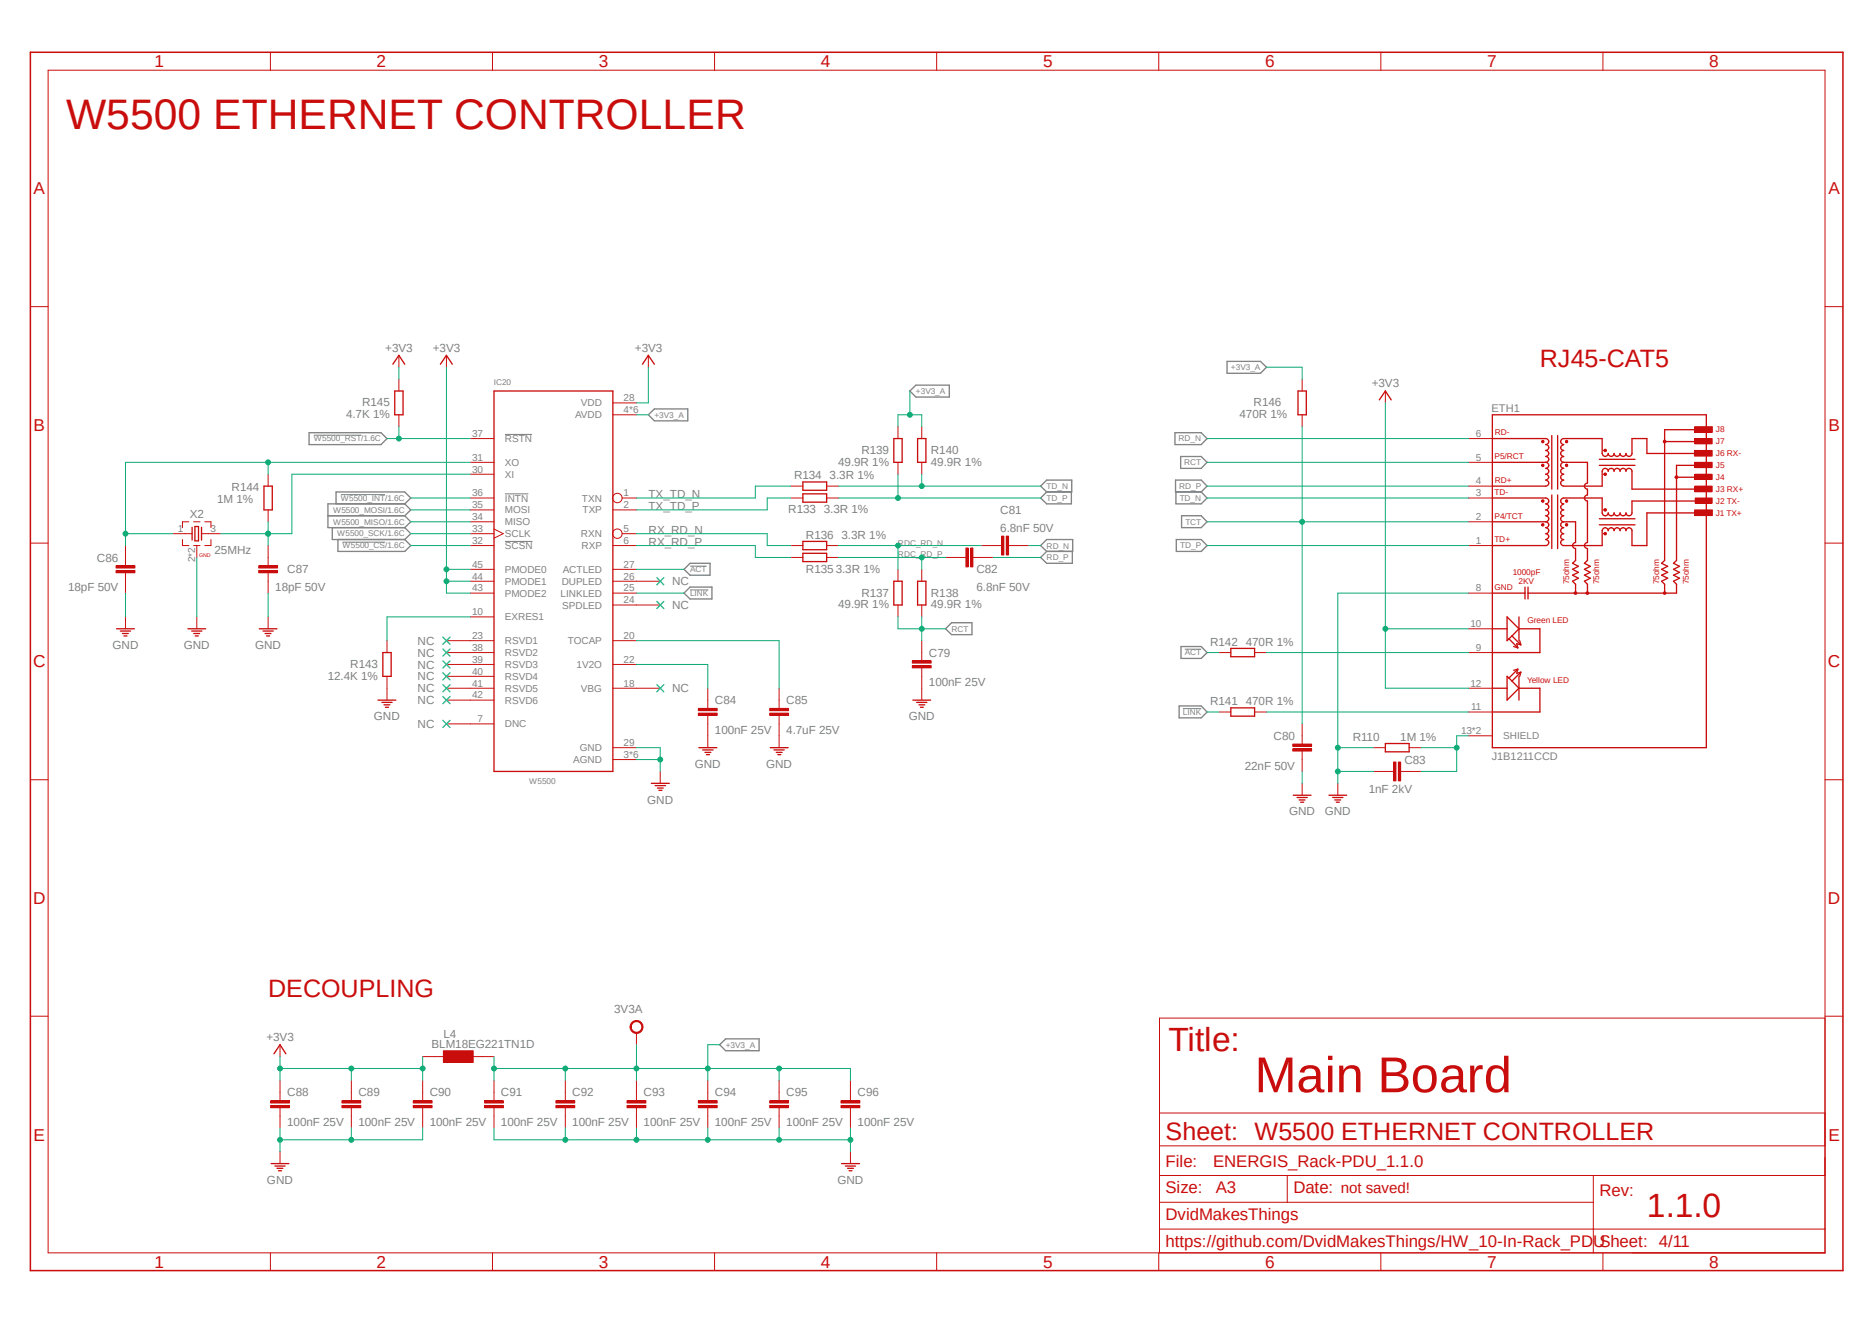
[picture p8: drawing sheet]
<svg xmlns="http://www.w3.org/2000/svg" width="420mm" height="297mm" viewBox="0 0 420 297" stroke-linecap="round" stroke-linejoin="round" font-family="sans-serif">
<path d="M6.3 11.4l407.6 274.2M413.9 11.4l-407.6 274.2" fill="none" stroke="#fff" stroke-width=".22"/>
<path d="M70.4 97.6h10.7M113.3 97.5h6.1M76.5 111h9.9M113.3 110.8h5.2M76.9 121.6h9.5M113.3 121.5h6.2M154.8 132.3h4.1M154.8 127h3.7M265.4 159h4.1M265.8 145.6h3.7" fill="none" stroke="#808080" stroke-width=".22"/>
<g fill="none" stroke="#808080" stroke-width=".3">
<path d="M69.3 97.1h16.2l1.3 1.3-1.3 1.3h-16.2zM145.5 93l1.3-1.3h7.5v2.7h-7.5zM204.1 87.7l1.4-1.3h7.5v2.7h-7.5zM263.6 97.1h5.9l1.3 1.3-1.3 1.3h-5.9zM275.3 81.1h7.5l1.3 1.3-1.3 1.3h-7.5zM73.6 115.7h17.2M74.5 118.4v2.6h16.3M75.4 113v-2.6h15.4l1.4 1.3-1.4 1.3M90.8 113h-17.2v5.4h17.2M90.8 118.4l1.4 1.3-1.4 1.3M90.8 115.7l1.4 1.4-1.4 1.3M90.8 113l1.4 1.4-1.4 1.3"/>
<path d="M233.5 109.1l1.3-1.4h5.7v2.7h-5.7zM234.8 110.4l-1.3 1.3 1.3 1.3h5.6v-2.6M263.7 107.7h5.8l1.3 1.4-1.3 1.3h-5.8zM263.8 110.4v2.6h5.7l1.3-1.3-1.3-1.3M264.9 102.4h4.6l1.3 1.3-1.3 1.4h-4.6zM265.1 115.7h4.4l1.3 1.4-1.3 1.3h-4.4zM75.8 121v2.7h15l1.4-1.3-1.4-1.4M153.5 133.1l1.3-1.4h4.9v2.7h-4.9zM153.5 127.7l1.3-1.3h4.5v2.6h-4.5zM234.8 121h5.9v2.7h-5.9l-1.3-1.3zM234.8 123.7l-1.3 1.4 1.3 1.3h5.8v-2.7M263.9 121h5.6l1.3 1.4-1.3 1.3h-5.6z"/>
<path d="M212.1 141.1l1.4-1.4h4.6v2.7h-4.6zM264.5 158.4h5l1.3 1.3-1.3 1.3h-5zM265 145h4.5l1.3 1.4-1.3 1.3h-4.5zM161.5 234.4l1.3-1.4h7.5v2.7h-7.5z"/>
</g>
<path d="M98.8 81.7l1.4-2 1.3 2M110.8 87.7h26.7v85.4h-26.7zM180.1 110.8h5.4v1.8h-5.4zM180.1 108.1h5.4v1.9h-5.4zM180.1 121.5h5.4v1.8h-5.4zM180.1 124.1h5.4v1.9h-5.4zM200.5 130.4h1.9v5.3h-1.9zM205.9 130.4h1.8v5.3h-1.8zM146.1 175.7h4.1M147 176.2h2.3M147.5 176.8h1.3M147.8 177.3h.7" fill="none" stroke="#c90d0c" stroke-width=".3"/>
<g fill="none" stroke="#c90d0c" stroke-width=".22">
<path d="M100.2 79.7v2.7M105.5 98.4h5.3M137.5 93h5.3M137.5 90.4h5.3M105.5 111.7h5.3M105.5 114.4h5.3M105.5 119.7h5.3M105.5 106.4h5.3M105.5 103.7h5.3M105.5 117.1h5.3M110.8 118.7l2.1 1-2.1 1M137.5 114.4h5.3"/>
<path d="M139.6 111.7h3.2M139.6 119.7h3.2M177.5 111.7h2.6M177.5 109.1h2.6M185.5 111.7h2.6M185.5 109.1h2.6M105.5 122.4h5.3M105.5 138.4h5.3M105.5 133.1h5.3M105.5 130.4h5.3M105.5 127.7h5.3M137.5 122.4h5.3"/>
<path d="M137.5 135.7h5.3M137.5 133.1h5.3M137.5 130.4h5.3M137.5 127.7h5.3M177.5 122.4h2.6M177.5 125.1h2.6M185.5 122.4h2.6M185.5 125.1h2.6M201.5 127.7v2.7M201.5 135.7v2.7M206.8 127.7v2.7M206.8 135.7v2.7"/>
<path d="M105.5 154.4h5.3M105.5 143.7h5.3M105.5 149.1h5.3M105.5 146.4h5.3M105.5 151.7h5.3M105.5 157.1h5.3M137.5 154.4h5.3M137.5 143.7h5.3M137.5 149.1h5.3M206.8 146.4v1.9M206.8 149.9v1.8M105.5 162.4h5.3"/>
<path d="M137.5 170.4h5.3M137.5 167.7h5.3M148.1 173.1v2.6"/>
<circle cx="138.5" cy="111.7" r="1.06"/>
<circle cx="138.5" cy="119.7" r="1.06"/>
</g>
<path d="M204.7 149.3h4.2v.5h-4.2z" fill-rule="evenodd" fill="#c90d0c"/>
<path d="M204.7 149.3h4.2v.5h-4.2z" fill="none" stroke="#c90d0c" stroke-width=".22"/>
<path d="M204.7 148.3h4.2v.5h-4.2z" fill-rule="evenodd" fill="#c90d0c"/>
<g fill="none" stroke="#c90d0c" stroke-width=".22">
<path d="M145.5 79.7v2.7M201.5 95.7v2.7M206.8 95.7v2.7M201.5 103.7v2.7M206.8 103.7v2.7M204.7 148.3h4.2v.5h-4.2zM206.8 143.7v2.7M206.8 151.7v5.4M273.5 159.7h2.6M273.5 146.4h2.6M281.5 159.7h2.6M281.5 146.4h2.6"/>
<path d="M292.1 165.1v1.8M292.1 168.5v1.9"/>
</g>
<path d="M144.1 81.7l1.4-2 1.3 2M200.5 98.4h1.9v5.3h-1.9zM205.9 98.4h1.8v5.3h-1.8zM204.8 157.1h4M205.7 157.6h2.2M206.2 158.1h1.3M206.5 158.7h.6M276.1 158.8h5.4v1.9h-5.4zM276.1 145.5h5.4v1.8h-5.4z" fill="none" stroke="#c90d0c" stroke-width=".3"/>
<path d="M290 168h4.3v.5h-4.3z" fill-rule="evenodd" fill="#c90d0c"/>
<path d="M290 168h4.3v.5h-4.3z" fill="none" stroke="#c90d0c" stroke-width=".22"/>
<path d="M290 166.9h4.3v.5h-4.3z" fill-rule="evenodd" fill="#c90d0c"/>
<path d="M310.8 87.7v2.7M222.8 122.4h1.9M226.3 122.4h1.8M290 166.9h4.3v.5h-4.3zM292.1 162.4v2.7M292.1 170.4v2.7M292.1 175.7v2.7" fill="none" stroke="#c90d0c" stroke-width=".22"/>
<path d="M309.5 89.7l1.3-2 1.3 2M290.2 178.4h3.9M291 178.9h2.3M291.5 179.5h1.3M291.8 180h.7" fill="none" stroke="#c90d0c" stroke-width=".3"/>
<path d="M225.8 120.3h.5v4.2h-.5z" fill-rule="evenodd" fill="#c90d0c"/>
<path d="M225.8 120.3h.5v4.2h-.5z" fill="none" stroke="#c90d0c" stroke-width=".22"/>
<path d="M224.7 120.3h.5v4.2h-.5z" fill-rule="evenodd" fill="#c90d0c"/>
<path d="M214.8 125.1h1.9M218.3 125.1h1.8M220.1 122.4h2.7M224.7 120.3h.5v4.2h-.5zM228.1 122.4h2.7" fill="none" stroke="#c90d0c" stroke-width=".22"/>
<path d="M217.8 122.9h.5v4.3h-.5z" fill-rule="evenodd" fill="#c90d0c"/>
<path d="M217.8 122.9h.5v4.3h-.5z" fill="none" stroke="#c90d0c" stroke-width=".22"/>
<path d="M216.7 122.9h.5v4.3h-.5z" fill-rule="evenodd" fill="#c90d0c"/>
<path d="M212.1 125.1h2.7M216.7 122.9h.5v4.3h-.5zM220.1 125.1h2.7M310.8 173.1h1.9M314.3 173.1h1.8" fill="none" stroke="#c90d0c" stroke-width=".22"/>
<path d="M313.7 170.9h.5v4.3h-.5z" fill-rule="evenodd" fill="#c90d0c"/>
<path d="M313.7 170.9h.5v4.3h-.5z" fill="none" stroke="#c90d0c" stroke-width=".22"/>
<path d="M312.7 170.9h.5v4.3h-.5z" fill-rule="evenodd" fill="#c90d0c"/>
<g fill="none" stroke="#c90d0c" stroke-width=".22">
<path d="M142.8 135.7h5.3M142.8 130.4h5.3M86.8 143.7v2.7M86.8 151.7v5.4M100.2 146.4h5.3M100.2 149.1h5.3M100.2 151.7h5.3M100.2 154.4h5.3M100.2 157.1h5.3M142.8 154.4h5.3M158.8 157.1v1.8M100.2 162.4h5.3"/>
<path d="M158.8 160.5v1.9M300.1 175.7v2.7M308.1 173.1h2.7M312.7 170.9h.5v4.3h-.5zM316.1 173.1h2.7"/>
</g>
<path d="M84.8 157.1h4M85.7 157.6h2.3M85.9 146.4h1.9v5.3h-1.9zM86.1 158.1h1.4M86.5 158.7h.7M298.2 178.4h3.9M299 178.9h2.3M299.5 179.5h1.3M299.8 180h.7" fill="none" stroke="#c90d0c" stroke-width=".3"/>
<path d="M156.7 160h4.2v.5h-4.2z" fill-rule="evenodd" fill="#c90d0c"/>
<path d="M156.7 160h4.2v.5h-4.2z" fill="none" stroke="#c90d0c" stroke-width=".22"/>
<path d="M156.7 158.9h4.2v.5h-4.2z" fill-rule="evenodd" fill="#c90d0c"/>
<path d="M156.7 158.9h4.2v.5h-4.2zM158.8 154.4v2.7M174.8 157.1v1.8M158.8 162.4v2.7M174.8 160.5v1.9" fill="none" stroke="#c90d0c" stroke-width=".22"/>
<path d="M172.7 160h4.2v.5h-4.2z" fill-rule="evenodd" fill="#c90d0c"/>
<path d="M172.7 160h4.2v.5h-4.2z" fill="none" stroke="#c90d0c" stroke-width=".22"/>
<path d="M172.7 158.9h4.2v.5h-4.2z" fill-rule="evenodd" fill="#c90d0c"/>
<path d="M28.2 125.1v1.8M28.2 128.5v1.9M172.7 158.9h4.2v.5h-4.2zM174.8 154.4v2.7M158.8 165.1v2.6M174.8 162.4v5.3" fill="none" stroke="#c90d0c" stroke-width=".22"/>
<path d="M156.8 167.7h4M157.6 168.2h2.4M158.2 168.8h1.3M158.5 169.3h.7M172.8 167.7h4M173.7 168.2h2.2M174.2 168.8h1.3M174.5 169.3h.7" fill="none" stroke="#c90d0c" stroke-width=".3"/>
<path d="M26 128h4.3v.5h-4.3z" fill-rule="evenodd" fill="#c90d0c"/>
<path d="M26 128h4.3v.5h-4.3z" fill="none" stroke="#c90d0c" stroke-width=".22"/>
<path d="M26 126.9h4.3v.5h-4.3z" fill-rule="evenodd" fill="#c90d0c"/>
<path d="M26 126.9h4.3v.5h-4.3zM28.2 122.4v2.7M28.2 130.4v2.7M60.2 125.1v1.8M60.2 128.5v1.9" fill="none" stroke="#c90d0c" stroke-width=".22"/>
<path d="M58 128h4.3v.5h-4.3z" fill-rule="evenodd" fill="#c90d0c"/>
<path d="M58 128h4.3v.5h-4.3z" fill="none" stroke="#c90d0c" stroke-width=".22"/>
<path d="M58 126.9h4.3v.5h-4.3z" fill-rule="evenodd" fill="#c90d0c"/>
<path d="M89.5 79.7v2.7M89.5 85v2.7M89.5 93v2.7M60.2 106.4v2.7M60.2 114.4v2.7M28.2 138.4v2.7M58 126.9h4.3v.5h-4.3zM60.2 122.4v2.7M60.2 130.4v2.7M60.2 138.4v2.7M62.8 245v1.9M62.8 248.5v1.9" fill="none" stroke="#c90d0c" stroke-width=".22"/>
<path d="M88.1 81.7l1.4-2 1.3 2M88.6 87.7h1.8v5.3h-1.8zM59.2 109.1h1.9v5.3h-1.9zM26.2 141.1h3.9M27 141.6h2.3M27.5 142.1h1.3M27.8 142.7h.7M58.2 141.1h3.9M59 141.6h2.3M59.5 142.1h1.3M59.8 142.7h.7" fill="none" stroke="#c90d0c" stroke-width=".3"/>
<path d="M60.7 248h4.2v.5h-4.2z" fill-rule="evenodd" fill="#c90d0c"/>
<path d="M60.7 248h4.2v.5h-4.2z" fill="none" stroke="#c90d0c" stroke-width=".22"/>
<path d="M60.7 246.9h4.2v.5h-4.2z" fill-rule="evenodd" fill="#c90d0c"/>
<path d="M60.7 246.9h4.2v.5h-4.2zM62.8 242.4v2.6M62.8 250.4v2.6M78.8 245v1.9M78.8 248.5v1.9" fill="none" stroke="#c90d0c" stroke-width=".22"/>
<path d="M76.7 248h4.2v.5h-4.2z" fill-rule="evenodd" fill="#c90d0c"/>
<path d="M76.7 248h4.2v.5h-4.2z" fill="none" stroke="#c90d0c" stroke-width=".22"/>
<path d="M76.7 246.9h4.2v.5h-4.2z" fill-rule="evenodd" fill="#c90d0c"/>
<path d="M76.7 246.9h4.2v.5h-4.2zM78.8 242.4v2.6M78.8 250.4v2.6M94.8 245v1.9M94.8 248.5v1.9" fill="none" stroke="#c90d0c" stroke-width=".22"/>
<path d="M92.7 248h4.2v.5h-4.2z" fill-rule="evenodd" fill="#c90d0c"/>
<path d="M92.7 248h4.2v.5h-4.2z" fill="none" stroke="#c90d0c" stroke-width=".22"/>
<path d="M92.7 246.9h4.2v.5h-4.2z" fill-rule="evenodd" fill="#c90d0c"/>
<path d="M92.7 246.9h4.2v.5h-4.2zM94.8 242.4v2.6M94.8 250.4v2.6M110.8 245v1.9M110.8 248.5v1.9" fill="none" stroke="#c90d0c" stroke-width=".22"/>
<path d="M108.7 248h4.2v.5h-4.2z" fill-rule="evenodd" fill="#c90d0c"/>
<path d="M108.7 248h4.2v.5h-4.2z" fill="none" stroke="#c90d0c" stroke-width=".22"/>
<path d="M108.7 246.9h4.2v.5h-4.2z" fill-rule="evenodd" fill="#c90d0c"/>
<path d="M108.7 246.9h4.2v.5h-4.2zM110.8 242.4v2.6M110.8 250.4v2.6M126.8 245v1.9M126.8 248.5v1.9" fill="none" stroke="#c90d0c" stroke-width=".22"/>
<path d="M124.7 248h4.2v.5h-4.2z" fill-rule="evenodd" fill="#c90d0c"/>
<path d="M124.7 248h4.2v.5h-4.2z" fill="none" stroke="#c90d0c" stroke-width=".22"/>
<path d="M124.7 246.9h4.2v.5h-4.2z" fill-rule="evenodd" fill="#c90d0c"/>
<path d="M124.7 246.9h4.2v.5h-4.2zM126.8 242.4v2.6M126.8 250.4v2.6M142.8 245v1.9M142.8 248.5v1.9" fill="none" stroke="#c90d0c" stroke-width=".22"/>
<path d="M140.7 248h4.2v.5h-4.2z" fill-rule="evenodd" fill="#c90d0c"/>
<path d="M140.7 248h4.2v.5h-4.2z" fill="none" stroke="#c90d0c" stroke-width=".22"/>
<path d="M140.7 246.9h4.2v.5h-4.2z" fill-rule="evenodd" fill="#c90d0c"/>
<path d="M140.7 246.9h4.2v.5h-4.2zM142.8 242.4v2.6M142.8 250.4v2.6M158.8 245v1.9M158.8 248.5v1.9" fill="none" stroke="#c90d0c" stroke-width=".22"/>
<path d="M156.7 248h4.2v.5h-4.2z" fill-rule="evenodd" fill="#c90d0c"/>
<path d="M156.7 248h4.2v.5h-4.2z" fill="none" stroke="#c90d0c" stroke-width=".22"/>
<path d="M156.7 246.9h4.2v.5h-4.2z" fill-rule="evenodd" fill="#c90d0c"/>
<path d="M156.7 246.9h4.2v.5h-4.2zM158.8 242.4v2.6M158.8 250.4v2.6M174.8 245v1.9M174.8 248.5v1.9" fill="none" stroke="#c90d0c" stroke-width=".22"/>
<path d="M172.7 248h4.2v.5h-4.2z" fill-rule="evenodd" fill="#c90d0c"/>
<path d="M172.7 248h4.2v.5h-4.2z" fill="none" stroke="#c90d0c" stroke-width=".22"/>
<path d="M172.7 246.9h4.2v.5h-4.2z" fill-rule="evenodd" fill="#c90d0c"/>
<path d="M172.7 246.9h4.2v.5h-4.2zM174.8 242.4v2.6M174.8 250.4v2.6M190.8 245v1.9M190.8 248.5v1.9" fill="none" stroke="#c90d0c" stroke-width=".22"/>
<path d="M188.7 248h4.2v.5h-4.2z" fill-rule="evenodd" fill="#c90d0c"/>
<path d="M188.7 248h4.2v.5h-4.2z" fill="none" stroke="#c90d0c" stroke-width=".22"/>
<path d="M188.7 246.9h4.2v.5h-4.2z" fill-rule="evenodd" fill="#c90d0c"/>
<path d="M62.8 234.4v2.6M94.8 237h2.7M108.2 237h2.6M62.8 258.4v2.6M188.7 246.9h4.2v.5h-4.2zM190.8 242.4v2.6M190.8 250.4v2.6M190.8 258.4v2.6" fill="none" stroke="#c90d0c" stroke-width=".22"/>
<path d="M61.5 236.4l1.3-2 1.3 2M60.8 261h4M61.7 261.6h2.3M62.1 262.1h1.4M62.5 262.6h.7M188.8 261h4M189.7 261.6h2.2M190.2 262.1h1.3M190.5 262.6h.6" fill="none" stroke="#c90d0c" stroke-width=".3"/>
<path d="M99.5 235.7h6.7v2.6h-6.7z" fill-rule="evenodd" fill="#c90d0c"/>
<g fill="none" stroke="#c90d0c" stroke-width=".22">
<path d="M292.1 85v2.7M292.1 93v2.7M38.8 119.7h4.3M42.4 117.1h-1.5v1.3M43.4 117.1h1.5M45.2 119.7h4.3M45.9 117.1h1.4v1.3M40.9 121v1.4h1.5M43.4 122.4h1.5M44.2 122.4v2.7M44.2 138.4v2.7M47.3 121v1.4h-1.4"/>
<path d="M100.2 143.7h5.3M308.1 167.7h2.7M316.1 167.7h2.7M97.5 237h2.7M99.5 235.7h6.7v2.6h-6.7zM104.8 237h3.4"/>
</g>
<g fill="none" stroke="#c90d0c" stroke-width=".3">
<path d="M291.2 87.7h1.9v5.3h-1.9zM334.8 98.4h12a.68 .68 0 0 1 .7 .7 .68 .68 0 0 1-.7 .6 .66 .66 0 0 1 .7 .7 .66 .66 0 0 1-.7 .6 .68 .68 0 0 1 .7 .7 .68 .68 0 0 1-.7 .7 .66 .66 0 0 1 .7 .7 .66 .66 0 0 1-.7 .6M334.8 93h48v74.7h-48zM348.1 97.7v12M349.5 97.7v12M373.5 99.1h7.3M380.8 96.4h-7.3v29.3l-.7 .7 1.3 .6-1.3 .7 1.3 .7-1.3 .6 1.3 .7-1.3 .7 .7 .7v2M43.1 118.3v2.9M43.7 118.1h.8v3.2h-.8zM45.2 118.3v2.9M334.8 111.7h12a.66 .66 0 0 1 .7 .7 .66 .66 0 0 1-.7 .6 .68 .68 0 0 1 .7 .7 .68 .68 0 0 1-.7 .7 .66 .66 0 0 1 .7 .6 .66 .66 0 0 1-.7 .7 .68 .68 0 0 1 .7 .7 .68 .68 0 0 1-.7 .7M334.8 103.7h12"/>
<path d="M334.8 117.1h12M346.8 103.7a.68 .68 0 0 1 .7 .7 .68 .68 0 0 1-.7 .7 .66 .66 0 0 1 .7 .6 .66 .66 0 0 1-.7 .7 .66 .66 0 0 1 .7 .6 .66 .66 0 0 1-.7 .7 .68 .68 0 0 1 .7 .7 .68 .68 0 0 1-.7 .7h-12M346.8 117.1a.66 .66 0 0 1 .7 .6 .66 .66 0 0 1-.7 .7 .68 .68 0 0 1 .7 .6 .68 .68 0 0 1-.7 .7 .66 .66 0 0 1 .7 .7 .66 .66 0 0 1-.7 .6 .68 .68 0 0 1 .7 .7 .68 .68 0 0 1-.7 .7h-12M348.1 111v12.1M349.5 111v12.1M350.8 103.7a.68 .68 0 0 0-.7 .7 .68 .68 0 0 0 .7 .7 .66 .66 0 0 0-.7 .6 .66 .66 0 0 0 .7 .7 .66 .66 0 0 0-.7 .6 .66 .66 0 0 0 .7 .7 .68 .68 0 0 0-.7 .7 .68 .68 0 0 0 .7 .7h8.7v-3.4a.68 .68 0 0 1 .6-.6 .68 .68 0 0 1 .7 .6 .66 .66 0 0 1 .7-.6 .66 .66 0 0 1 .6 .6 .68 .68 0 0 1 .7-.6 .68 .68 0 0 1 .7 .6 .66 .66 0 0 1 .6-.6 .66 .66 0 0 1 .7 .6 .68 .68 0 0 1 .7-.6 .68 .68 0 0 1 .6 .6v4h14.7M350.8 103.7h5.4v4.7a.68 .68 0 0 0-.7 .7 .68 .68 0 0 0 .7 .6v1.3a.68 .68 0 0 0-.7 .7 .68 .68 0 0 0 .7 .7v9.3a.68 .68 0 0 0-.7 .7 .68 .68 0 0 0 .7 .7v2.6l-.7 .7 1.3 .6-1.3 .7 1.3 .7-1.3 .6 1.3 .7-1.3 .7 .7 .7v2M350.8 117.1h2.7v4.6a.68 .68 0 0 0-.7 .7 .68 .68 0 0 0 .7 .7v2.6l-.7 .7 1.3 .6-1.3 .7 1.3 .7-1.3 .6 1.3 .7-1.3 .7 .7 .7v2M358.8 104.4h8M358.8 103h8M358.8 116.4h8M358.8 117.7h8"/>
<path d="M376.1 107.1h4.7M380.8 101.7h-11.3v-3.3h-3.4v3.3a.68 .68 0 0 1-.6 .7 .68 .68 0 0 1-.7-.7 .66 .66 0 0 1-.7 .7 .66 .66 0 0 1-.6-.7 .68 .68 0 0 1-.7 .7 .68 .68 0 0 1-.7-.7 .66 .66 0 0 1-.6 .7 .66 .66 0 0 1-.7-.7 .68 .68 0 0 1-.7 .7 .68 .68 0 0 1-.6-.7v-3.3h-8.7a.68 .68 0 0 0-.7 .7 .68 .68 0 0 0 .7 .6 .66 .66 0 0 0-.7 .7 .66 .66 0 0 0 .7 .6 .68 .68 0 0 0-.7 .7 .68 .68 0 0 0 .7 .7 .66 .66 0 0 0-.7 .7 .66 .66 0 0 0 .7 .6M380.8 112.4h-14.7v2.7a.68 .68 0 0 1-.6 .6 .68 .68 0 0 1-.7-.6 .66 .66 0 0 1-.7 .6 .66 .66 0 0 1-.6-.6 .68 .68 0 0 1-.7 .6 .68 .68 0 0 1-.7-.6 .66 .66 0 0 1-.6 .6 .66 .66 0 0 1-.7-.6 .68 .68 0 0 1-.7 .6 .68 .68 0 0 1-.6-.6v-3.4h-8.7a.66 .66 0 0 0-.7 .7 .66 .66 0 0 0 .7 .6 .68 .68 0 0 0-.7 .7 .68 .68 0 0 0 .7 .7 .66 .66 0 0 0-.7 .6 .66 .66 0 0 0 .7 .7 .68 .68 0 0 0-.7 .7 .68 .68 0 0 0 .7 .7M380.8 115.1h-11.3v7.3h-3.4v-3.4a.68 .68 0 0 0-.6-.6 .68 .68 0 0 0-.7 .6 .66 .66 0 0 0-.7-.6 .66 .66 0 0 0-.6 .6 .68 .68 0 0 0-.7-.6 .68 .68 0 0 0-.7 .6 .66 .66 0 0 0-.6-.6 .66 .66 0 0 0-.7 .6 .68 .68 0 0 0-.7-.6 .68 .68 0 0 0-.6 .6v3.4h-8.7a.68 .68 0 0 1-.7-.7 .68 .68 0 0 1 .7-.7 .66 .66 0 0 1-.7-.6 .66 .66 0 0 1 .7-.7 .68 .68 0 0 1-.7-.7 .68 .68 0 0 1 .7-.6 .66 .66 0 0 1-.7-.7 .66 .66 0 0 1 .7-.6M380.8 104.4h-4.7v21.3l-.6 .7 1.3 .6-1.3 .7 1.3 .7-1.3 .6 1.3 .7-1.3 .7 .6 .7v2h-33.3M334.8 133.1h7.3M340.8 138.4v5.3M342.1 131.7v2.7M342.8 131.7v2.7M42.2 141.1h3.9M43 141.6h2.3M43.5 142.1h1.3"/>
<path d="M43.8 142.7h.7M334.8 141.1h3.3M334.8 154.4h3.3M338.5 152.1l-.4-.4v5.4l2.7-2.7M338.5 152.1l.7 .7M338.5 143.3l2 2M339.2 152.8l1.6 1.6M339.2 142.7l-.7 .6M339.2 142.7l2 2M339.6 145l.9 .3M340.5 150.1l-2 2M340.5 150.1l-.9 .3"/>
<path d="M340.5 150.1l-.2 .9 .9-.2M340.8 141.1h4.7v5.3h-10.7M340.8 141.1l-2.7-2.7v5.3l.4-.4M340.8 151.7v5.4M340.8 154.4h4.7v5.3h-10.7M340.8 141.1l-1.6 1.6M341 143.7l.2 1M341.2 150.8l-2 2M341.2 150.8l-.2 .9M341.2 144.7l-.9-.3 .2 .9M310.8 166.8h5.3v1.9h-5.3z"/>
</g>
<path d="M375.9 106.8h.4l.2 .3-.2 .2h-.4l-.1-.2 .4-.1-.4 .1z" fill-rule="evenodd" fill="#c90d0c"/>
<path d="M375.9 106.8h.4l.2 .3-.2 .2h-.4l-.1-.2 .4-.1-.4 .1z" fill="none" stroke="#c90d0c" stroke-width=".22"/>
<path d="M373.3 98.8h.4l.1 .3-.1 .2h-.4l-.1-.2 .3-.1-.3 .1z" fill-rule="evenodd" fill="#c90d0c"/>
<path d="M373.3 98.8h.4l.1 .3-.1 .2h-.4l-.1-.2 .3-.1-.3 .1z" fill="none" stroke="#c90d0c" stroke-width=".22"/>
<path d="M353.2 132.8l.3-.1 .2 .1v.5h-.5l-.1-.2 .4-.1-.4 .1z" fill-rule="evenodd" fill="#c90d0c"/>
<path d="M353.2 132.8l.3-.1 .2 .1v.5h-.5l-.1-.2 .4-.1-.4 .1z" fill="none" stroke="#c90d0c" stroke-width=".22"/>
<path d="M355.9 132.8l.3-.1 .2 .1v.5h-.5l-.1-.2 .4-.1-.4 .1z" fill-rule="evenodd" fill="#c90d0c"/>
<path d="M355.9 132.8l.3-.1 .2 .1v.5h-.5l-.1-.2 .4-.1-.4 .1z" fill="none" stroke="#c90d0c" stroke-width=".22"/>
<path d="M373.3 132.8l.2-.1 .2 .1 .1 .3-.1 .2h-.4l-.1-.2 .3-.1-.3 .1z" fill-rule="evenodd" fill="#c90d0c"/>
<path d="M373.3 132.8l.2-.1 .2 .1 .1 .3-.1 .2h-.4l-.1-.2 .3-.1-.3 .1z" fill="none" stroke="#c90d0c" stroke-width=".22"/>
<path d="M345.9 98.8h.4v.5h-.4v-.2l.3-.1-.3 .1z" fill-rule="evenodd" fill="#c90d0c"/>
<path d="M345.9 98.8h.4v.5h-.4v-.2l.3-.1-.3 .1z" fill="none" stroke="#c90d0c" stroke-width=".22"/>
<path d="M345.9 104.2h.4v.4h-.4v-.2h.3h-.3z" fill-rule="evenodd" fill="#c90d0c"/>
<path d="M345.9 104.2h.4v.4h-.4v-.2h.3h-.3z" fill="none" stroke="#c90d0c" stroke-width=".22"/>
<path d="M345.9 112.2h.4v.4h-.4v-.2h.3h-.3z" fill-rule="evenodd" fill="#c90d0c"/>
<path d="M345.9 112.2h.4v.4h-.4v-.2h.3h-.3z" fill="none" stroke="#c90d0c" stroke-width=".22"/>
<path d="M345.9 117.5h.4v.4h-.4v-.2h.3h-.3z" fill-rule="evenodd" fill="#c90d0c"/>
<path d="M345.9 117.5h.4v.4h-.4v-.2h.3h-.3z" fill="none" stroke="#c90d0c" stroke-width=".22"/>
<path d="M351.3 98.8h.4v.5h-.4l-.1-.2 .3-.1-.3 .1z" fill-rule="evenodd" fill="#c90d0c"/>
<path d="M351.3 98.8h.4v.5h-.4l-.1-.2 .3-.1-.3 .1z" fill="none" stroke="#c90d0c" stroke-width=".22"/>
<path d="M351.3 104.2h.4v.4h-.4l-.1-.2h.3h-.3z" fill-rule="evenodd" fill="#c90d0c"/>
<path d="M351.3 104.2h.4v.4h-.4l-.1-.2h.3h-.3z" fill="none" stroke="#c90d0c" stroke-width=".22"/>
<path d="M351.3 112.2h.4v.4h-.4l-.1-.2h.3h-.3z" fill-rule="evenodd" fill="#c90d0c"/>
<path d="M351.3 112.2h.4v.4h-.4l-.1-.2h.3h-.3z" fill="none" stroke="#c90d0c" stroke-width=".22"/>
<path d="M351.3 117.5h.4v.4h-.4l-.1-.2h.3h-.3z" fill-rule="evenodd" fill="#c90d0c"/>
<path d="M351.3 117.5h.4v.4h-.4l-.1-.2h.3h-.3z" fill="none" stroke="#c90d0c" stroke-width=".22"/>
<path d="M359.9 100.8h.4v.5h-.4l-.1-.3h.4h-.4z" fill-rule="evenodd" fill="#c90d0c"/>
<path d="M359.9 100.8h.4v.5h-.4l-.1-.3h.4h-.4z" fill="none" stroke="#c90d0c" stroke-width=".22"/>
<path d="M359.9 106.2h.4v.4h-.4l-.1-.2h.4h-.4z" fill-rule="evenodd" fill="#c90d0c"/>
<path d="M359.9 106.2h.4v.4h-.4l-.1-.2h.4h-.4z" fill="none" stroke="#c90d0c" stroke-width=".22"/>
<path d="M359.9 114.2h.4v.4h-.4l-.1-.2h.4h-.4z" fill-rule="evenodd" fill="#c90d0c"/>
<path d="M359.9 114.2h.4v.4h-.4l-.1-.2h.4h-.4z" fill="none" stroke="#c90d0c" stroke-width=".22"/>
<path d="M359.9 119.5h.4v.4h-.4l-.1-.2h.4h-.4z" fill-rule="evenodd" fill="#c90d0c"/>
<path d="M359.9 119.5h.4v.4h-.4l-.1-.2h.4h-.4z" fill="none" stroke="#c90d0c" stroke-width=".22"/>
<path d="M380.2 95.7h4v1.3h-4z" fill-rule="evenodd" fill="#c90d0c"/>
<path d="M380.2 95.7h4v1.3h-4z" fill="none" stroke="#c90d0c" stroke-width=".22"/>
<path d="M380.2 98.4h3.9v1.2h-3.9z" fill-rule="evenodd" fill="#c90d0c"/>
<path d="M380.2 98.4h3.9v1.2h-3.9z" fill="none" stroke="#c90d0c" stroke-width=".22"/>
<path d="M380.2 101h3.9v1.3h-3.9z" fill-rule="evenodd" fill="#c90d0c"/>
<path d="M380.2 101h3.9v1.3h-3.9z" fill="none" stroke="#c90d0c" stroke-width=".22"/>
<path d="M380.2 103.7h3.9v1.2h-3.9z" fill-rule="evenodd" fill="#c90d0c"/>
<path d="M380.2 103.7h3.9v1.2h-3.9z" fill="none" stroke="#c90d0c" stroke-width=".22"/>
<path d="M380.2 106.4h3.9v1.2h-3.9z" fill-rule="evenodd" fill="#c90d0c"/>
<path d="M380.2 106.4h3.9v1.2h-3.9z" fill="none" stroke="#c90d0c" stroke-width=".22"/>
<path d="M380.2 109.1h3.9v1.2h-3.9z" fill-rule="evenodd" fill="#c90d0c"/>
<path d="M380.2 109.1h3.9v1.2h-3.9z" fill="none" stroke="#c90d0c" stroke-width=".22"/>
<path d="M380.3 111.7h3.8v1.2h-3.8z" fill-rule="evenodd" fill="#c90d0c"/>
<path d="M380.3 111.7h3.8v1.2h-3.8z" fill="none" stroke="#c90d0c" stroke-width=".22"/>
<path d="M380.2 114.4h4v1.3h-4z" fill-rule="evenodd" fill="#c90d0c"/>
<g fill="none" stroke="#c90d0c" stroke-width=".22">
<path d="M329.5 98.4h5.3M329.5 117.1h5.3M329.5 103.7h5.3M329.5 109.1h5.3M329.5 111.7h5.3M380.2 114.4h4v1.3h-4zM329.5 133.1h5.3M329.5 122.4h5.3M329.5 141.1h5.3M329.5 146.4h5.3M329.5 154.4h5.3M329.5 159.7h5.3"/>
<path d="M329.5 165.1h5.3M142.8 231.7v2.7"/>
</g>
<path d="M141.7 229.4a1.46 1.46 0 0 1 2.3 .2 1.46 1.46 0 0 1-.8 2.2 1.46 1.46 0 0 1-1.8-1.4h.2a1.2 1.2 0 0 1 1.7-1.2 1.2 1.2 0 0 1 .3 2 1.2 1.2 0 0 1-1.9-.4l-.1-.4h-.2z" fill-rule="evenodd" fill="#c90d0c"/>
<g fill="none" stroke="#c90d0c" stroke-width=".22">
<path d="M10.8 15.7h398.6v265.4h-398.6zM60.7 11.7v4M110.5 11.7v4M160.3 11.7v4M210.1 11.7v4M260 11.7v4M309.8 11.7v4M359.6 11.7v4M6.8 68.8h4M409.4 68.8h4.1M6.8 121.8h4M409.4 121.8h4.1"/>
<path d="M6.8 174.9h4M409.4 174.9h4.1M6.8 228h4M141.7 229.4a1.46 1.46 0 0 1 2.3 .2 1.46 1.46 0 0 1-.8 2.2 1.46 1.46 0 0 1-1.8-1.4h.2a1.2 1.2 0 0 1 1.7-1.2 1.2 1.2 0 0 1 .3 2 1.2 1.2 0 0 1-1.9-.4l-.1-.4h-.2zM409.4 228h4.1M409.4 228.4h-149.3v52.7M260.1 249.7h149.3M260.1 257h149.3M260.1 263.7h149.3M260.1 275.7h149.3M260.1 269.7h97.4M288.8 263.7v6"/>
<path d="M357.5 263.7v17.4M60.7 281.1v3.9M110.5 281.1v3.9M160.3 281.1v3.9M210.1 281.1v3.9M260 281.1v3.9M309.8 281.1v3.9M359.6 281.1v3.9"/>
</g>
<path d="M6.8 11.7h406.7v273.3h-406.7z" fill="none" stroke="#c90d0c" stroke-width=".34"/>
<g fill="none" stroke="#0696d7" stroke-width=".3">
<path d="M147.4 134.9l1.5 1.6M147.4 129.6l1.5 1.6M148.9 134.9l-1.5 1.6M148.9 129.6l-1.5 1.6M99.4 145.6l1.6 1.6M99.4 148.3l1.6 1.6M99.4 150.9l1.6 1.6M99.4 153.6l1.6 1.6M99.4 156.3l1.6 1.6M99.4 142.9l1.6 1.6M101 145.6l-1.6 1.6M101 148.3l-1.6 1.6"/>
<path d="M101 150.9l-1.6 1.6M101 153.6l-1.6 1.6M101 156.3l-1.6 1.6M101 142.9l-1.6 1.6M147.4 153.6l1.5 1.6M148.9 153.6l-1.5 1.6M99.4 161.6l1.6 1.6M101 161.6l-1.6 1.6"/>
</g>
<path d="M100.2 82.4v45.3h5.3M100.2 130.4v2.7h5.3" fill="none" stroke="#0dab76" stroke-width=".22"/>
<circle cx="100.2" cy="127.7" r=".55" fill="#0dab76"/>
<g fill="none" stroke="#0dab76" stroke-width=".22">
<path d="M100.2 127.7v2.7h5.3"/>
<circle cx="100.2" cy="127.7" r=".55"/>
</g>
<circle cx="100.2" cy="130.4" r=".55" fill="#0dab76"/>
<g fill="none" stroke="#0dab76" stroke-width=".22">
<path d="M145.5 82.4v8h-2.7M310.8 90.4v64h18.7M310.8 141.1h18.7"/>
<circle cx="100.2" cy="130.4" r=".55"/>
</g>
<circle cx="310.8" cy="141.1" r=".55" fill="#0dab76"/>
<g fill="none" stroke="#0dab76" stroke-width=".22">
<path d="M89.5 82.4v2.6M62.8 237v5.4M62.8 239.7h16v2.7"/>
<circle cx="310.8" cy="141.1" r=".55"/>
</g>
<circle cx="62.8" cy="239.7" r=".55" fill="#0dab76"/>
<g fill="none" stroke="#0dab76" stroke-width=".22">
<path d="M78.8 239.7h16v2.7"/>
<circle cx="62.8" cy="239.7" r=".55"/>
</g>
<circle cx="78.8" cy="239.7" r=".55" fill="#0dab76"/>
<g fill="none" stroke="#0dab76" stroke-width=".22">
<path d="M94.8 237v2.7"/>
<circle cx="78.8" cy="239.7" r=".55"/>
</g>
<circle cx="94.8" cy="239.7" r=".55" fill="#0dab76"/>
<g fill="none" stroke="#0dab76" stroke-width=".22">
<path d="M142.8 119.7h29.3v2.7h5.4M177.5 109.1h-8v2.6h-26.7M177.5 111.7h-5.4v2.7h-29.3M188.1 109.1h45.4M206.8 106.4v2.7M142.8 122.4h26.7v2.7h8"/>
<circle cx="94.8" cy="239.7" r=".55"/>
</g>
<circle cx="206.8" cy="109.1" r=".55" fill="#0dab76"/>
<g fill="none" stroke="#0dab76" stroke-width=".22">
<path d="M188.1 111.7h45.4M201.5 106.4v5.3M270.8 111.7h58.7"/>
<circle cx="206.8" cy="109.1" r=".55"/>
</g>
<circle cx="201.5" cy="111.7" r=".55" fill="#0dab76"/>
<g fill="none" stroke="#0dab76" stroke-width=".22">
<path d="M188.1 122.4h32M201.5 122.4v5.3M270.8 122.4h58.7"/>
<circle cx="201.5" cy="111.7" r=".55"/>
</g>
<circle cx="201.5" cy="122.4" r=".55" fill="#0dab76"/>
<g fill="none" stroke="#0dab76" stroke-width=".22">
<path d="M188.1 125.1h24M206.8 125.1v2.6"/>
<circle cx="201.5" cy="122.4" r=".55"/>
</g>
<circle cx="206.8" cy="125.1" r=".55" fill="#0dab76"/>
<g fill="none" stroke="#0dab76" stroke-width=".22">
<path d="M142.8 167.7h5.3v5.4M142.8 170.4h5.3"/>
<circle cx="206.8" cy="125.1" r=".55"/>
</g>
<circle cx="148.1" cy="170.4" r=".55" fill="#0dab76"/>
<g fill="none" stroke="#0dab76" stroke-width=".22">
<path d="M329.5 133.1h-29.4v42.6M292.1 173.1v2.6M300.1 173.1h8"/>
<circle cx="148.1" cy="170.4" r=".55"/>
</g>
<circle cx="300.1" cy="173.1" r=".55" fill="#0dab76"/>
<g fill="none" stroke="#0dab76" stroke-width=".22">
<path d="M300.1 167.7h8"/>
<circle cx="300.1" cy="173.1" r=".55"/>
</g>
<circle cx="300.1" cy="167.7" r=".55" fill="#0dab76"/>
<g fill="none" stroke="#0dab76" stroke-width=".22">
<path d="M28.2 133.1v5.3M60.2 133.1v5.3M110.8 253v2.7h80v-2.7M174.8 253v2.7"/>
<circle cx="300.1" cy="167.7" r=".55"/>
</g>
<circle cx="174.8" cy="255.7" r=".55" fill="#0dab76"/>
<g fill="none" stroke="#0dab76" stroke-width=".22">
<path d="M158.8 253v2.7"/>
<circle cx="174.8" cy="255.7" r=".55"/>
</g>
<circle cx="158.8" cy="255.7" r=".55" fill="#0dab76"/>
<g fill="none" stroke="#0dab76" stroke-width=".22">
<path d="M142.8 253v2.7"/>
<circle cx="158.8" cy="255.7" r=".55"/>
</g>
<circle cx="142.8" cy="255.7" r=".55" fill="#0dab76"/>
<g fill="none" stroke="#0dab76" stroke-width=".22">
<path d="M126.8 253v2.7"/>
<circle cx="142.8" cy="255.7" r=".55"/>
</g>
<circle cx="126.8" cy="255.7" r=".55" fill="#0dab76"/>
<g fill="none" stroke="#0dab76" stroke-width=".22">
<path d="M190.8 255.7v2.7"/>
<circle cx="126.8" cy="255.7" r=".55"/>
</g>
<circle cx="190.8" cy="255.7" r=".55" fill="#0dab76"/>
<g fill="none" stroke="#0dab76" stroke-width=".22">
<path d="M62.8 253v5.4M78.8 253v2.7h-16"/>
<circle cx="190.8" cy="255.7" r=".55"/>
</g>
<circle cx="62.8" cy="255.7" r=".55" fill="#0dab76"/>
<g fill="none" stroke="#0dab76" stroke-width=".22">
<path d="M94.8 253v2.7h-16"/>
<circle cx="62.8" cy="255.7" r=".55"/>
</g>
<circle cx="78.8" cy="255.7" r=".55" fill="#0dab76"/>
<g fill="none" stroke="#0dab76" stroke-width=".22">
<path d="M44.2 125.1v13.3M201.5 138.4v2.7h10.6M206.8 138.4v2.7"/>
<circle cx="78.8" cy="255.7" r=".55"/>
</g>
<circle cx="206.8" cy="141.1" r=".55" fill="#0dab76"/>
<g fill="none" stroke="#0dab76" stroke-width=".22">
<path d="M270.8 98.4h58.7M270.8 103.7h58.7M270.8 109.1h58.7M142.8 133.1h10.7M142.8 127.7h10.7M222.8 125.1h10.7M230.8 122.4h2.7M206.8 141.1v2.6M270.8 159.7h2.7M270.8 146.4h2.7M284.1 159.7h45.4M284.1 146.4h45.4"/>
<path d="M318.8 167.7h8M329.5 165.1h-2.7v8h-8"/>
<circle cx="206.8" cy="141.1" r=".55"/>
</g>
<circle cx="326.8" cy="167.7" r=".55" fill="#0dab76"/>
<g fill="none" stroke="#0dab76" stroke-width=".22">
<path d="M60.2 117.1v5.3M105.5 138.4h-18.7v5.3M142.8 149.1h16v5.3M142.8 143.7h32v10.7"/>
<circle cx="326.8" cy="167.7" r=".55"/>
</g>
<circle cx="60.2" cy="119.7" r=".55" fill="#0dab76"/>
<g fill="none" stroke="#0dab76" stroke-width=".22">
<path d="M60.2 119.7h5.3"/>
<circle cx="60.2" cy="119.7" r=".55"/>
</g>
<circle cx="60.2" cy="119.7" r=".55" fill="#0dab76"/>
<g fill="none" stroke="#0dab76" stroke-width=".22">
<path d="M49.5 119.7h10.7M105.5 106.4h-40v13.3M105.5 103.7h-45.3v2.7"/>
<circle cx="60.2" cy="119.7" r=".55"/>
</g>
<circle cx="60.2" cy="103.7" r=".55" fill="#0dab76"/>
<g fill="none" stroke="#0dab76" stroke-width=".22">
<path d="M28.2 119.7h10.6M60.2 103.7h-32v18.7"/>
<circle cx="60.2" cy="103.7" r=".55"/>
</g>
<circle cx="28.2" cy="119.7" r=".55" fill="#0dab76"/>
<g fill="none" stroke="#0dab76" stroke-width=".22">
<path d="M86.8 98.4h18.7M89.5 95.7v2.7M92.2 119.7h13.3M92.2 117.1h13.3M92.2 114.4h13.3M92.2 111.7h13.3M92.2 122.4h13.3"/>
<circle cx="28.2" cy="119.7" r=".55"/>
</g>
<circle cx="89.5" cy="98.4" r=".55" fill="#0dab76"/>
<g fill="none" stroke="#0dab76" stroke-width=".22">
<path d="M142.8 93h2.7M126.8 239.7v2.7M110.8 242.4v-2.7h32v2.7"/>
<circle cx="89.5" cy="98.4" r=".55"/>
</g>
<circle cx="126.8" cy="239.7" r=".55" fill="#0dab76"/>
<g fill="none" stroke="#0dab76" stroke-width=".22">
<path d="M142.8 239.7h16v2.7"/>
<circle cx="126.8" cy="239.7" r=".55"/>
</g>
<circle cx="142.8" cy="239.7" r=".55" fill="#0dab76"/>
<g fill="none" stroke="#0dab76" stroke-width=".22">
<path d="M158.8 239.7h16v2.7"/>
<circle cx="142.8" cy="239.7" r=".55"/>
</g>
<circle cx="158.8" cy="239.7" r=".55" fill="#0dab76"/>
<g fill="none" stroke="#0dab76" stroke-width=".22">
<path d="M174.8 239.7h16v2.7"/>
<circle cx="158.8" cy="239.7" r=".55"/>
</g>
<circle cx="174.8" cy="239.7" r=".55" fill="#0dab76"/>
<g fill="none" stroke="#0dab76" stroke-width=".22">
<path d="M110.8 237v2.7"/>
<circle cx="174.8" cy="239.7" r=".55"/>
</g>
<circle cx="110.8" cy="239.7" r=".55" fill="#0dab76"/>
<g fill="none" stroke="#0dab76" stroke-width=".22">
<path d="M201.5 95.7v-2.7h5.3v2.7M204.1 87.7v5.3M284.1 82.4h8v2.6M142.8 234.4v5.3M161.5 234.4h-2.7v5.3"/>
<circle cx="110.8" cy="239.7" r=".55"/>
</g>
<circle cx="204.1" cy="93" r=".55" fill="#0dab76"/>
<g fill="none" stroke="#0dab76" stroke-width=".22">
<path d="M270.8 117.1h58.7M292.1 117.1v45.3"/>
<circle cx="204.1" cy="93" r=".55"/>
</g>
<circle cx="292.1" cy="117.1" r=".55" fill="#0dab76"/>
<g fill="none" stroke="#0dab76" stroke-width=".22">
<path d="M292.1 95.7v21.4"/>
<circle cx="292.1" cy="117.1" r=".55"/>
</g>
<text font-size="11.3" fill="#c90d0c" x="281.5" y="245">Main Board</text>
<text font-size="9.6" fill="#c90d0c" x="14.8" y="29">W5500 ETHERNET CONTROLLER</text>
<g font-size="7.5" fill="#c90d0c">
<text x="262.1" y="235.7">Title:</text>
<text x="369.5" y="273">1.1.0</text>
</g>
<g font-size="5.6" fill="#c90d0c">
<text x="345.5" y="82.4">RJ45-CAT5</text>
<text x="60.2" y="223.7">DECOUPLING</text>
<text x="261.5" y="255.7">Sheet: W5500 ETHERNET CONTROLLER</text>
</g>
<g font-size="3.9" fill="#c90d0c">
<text x="34.7" y="15.1">1</text>
<text x="84.5" y="15.1">2</text>
<text x="134.3" y="15.1">3</text>
<text x="184.2" y="15.1">4</text>
<text x="234" y="15.1">5</text>
<text x="283.8" y="15.1">6</text>
<text x="333.7" y="15.1">7</text>
<text x="383.5" y="15.1">8</text>
<text x="7.5" y="43.6">A</text>
<text x="410.2" y="43.6">A</text>
<text x="7.5" y="96.7">B</text>
<text x="410.2" y="96.7">B</text>
<text x="7.4" y="149.7">C</text>
<text x="410.1" y="149.7">C</text>
<text x="7.4" y="202.8">D</text>
<text x="410.1" y="202.8">D</text>
<text x="7.5" y="255.9">E</text>
<text x="410.2" y="255.9">E</text>
<text x="34.7" y="284.4">1</text>
<text x="84.5" y="284.4">2</text>
<text x="134.3" y="284.4">3</text>
<text x="184.2" y="284.4">4</text>
<text x="234" y="284.4">5</text>
<text x="283.8" y="284.4">6</text>
<text x="333.7" y="284.4">7</text>
<text x="383.5" y="284.4">8</text>
</g>
<g font-size="3.8" fill="#c90d0c">
<text x="261.5" y="261.7">File:</text>
<text x="272.2" y="261.7">ENERGIS_Rack-PDU_1.1.0</text>
<text x="261.5" y="267.7">Size:</text>
<text x="272.8" y="267.7">A3</text>
<text x="290.2" y="267.7">Date: not saved!</text>
<text x="358.8" y="268.4">Rev:</text>
<text x="261.5" y="273.7">DvidMakesThings</text>
<text x="261.5" y="279.7">https://github.com/DvidMakesThings/HW_10-In-Rack_PDUSheet: 4/11</text>
</g>
<g font-size="2.6" fill="#808080">
<text x="86.4" y="78.9">+3V3</text>
<text x="97.1" y="78.9">+3V3</text>
<text x="142.4" y="78.9">+3V3</text>
<text x="307.8" y="86.9">+3V3</text>
<text x="77.6" y="93.8">4.7K 1%</text>
<text x="81.2" y="91.1">R145</text>
<text x="278.1" y="93.8">470R 1%</text>
<text x="281.3" y="91.1">R146</text>
<text x="193.2" y="101.8">R139</text>
<text x="208.8" y="101.8">R140</text>
<text x="178.1" y="107.5">R134</text>
<text x="186.1" y="107.5">3.3R 1%</text>
<text x="188" y="104.5">49.9R 1%</text>
<text x="208.8" y="104.5">49.9R 1%</text>
<text x="48.7" y="112.8">1M 1%</text>
<text x="51.9" y="110.1">R144</text>
<text x="145.5" y="111.7">TX_TD_N</text>
<text x="42.6" y="116.2">X2</text>
<text x="145.5" y="114.4">TX_TD_P</text>
<text x="145.5" y="119.7">RX_RD_N</text>
<text x="176.8" y="115.1">R133</text>
<text x="184.8" y="115.1">3.3R 1%</text>
<text x="224.4" y="119.3">6.8nF 50V</text>
<text x="224.4" y="115.3">C81</text>
<text x="21.8" y="126">C86</text>
<text x="48.1" y="124.2">25MHz</text>
<text x="145.5" y="122.4">RX_RD_P</text>
<text x="180.8" y="120.8">R136</text>
<text x="188.8" y="120.8">3.3R 1%</text>
<text x="64.4" y="128.6">C87</text>
<text x="150.8" y="131.3">NC</text>
<text x="180.8" y="128.5">R135</text>
<text x="187.5" y="128.5">3.3R 1%</text>
<text x="219.1" y="128.6">C82</text>
<text x="15.3" y="132.6">18pF 50V</text>
<text x="61.8" y="132.6">18pF 50V</text>
<text x="150.8" y="136.7">NC</text>
<text x="188" y="136.5">49.9R 1%</text>
<text x="193.2" y="133.8">R137</text>
<text x="208.8" y="136.5">49.9R 1%</text>
<text x="208.8" y="133.8">R138</text>
<text x="219.1" y="132.6">6.8nF 50V</text>
<text x="25.2" y="145.6">GND</text>
<text x="41.2" y="145.6">GND</text>
<text x="57.2" y="145.6">GND</text>
<text x="78.6" y="149.8">R143</text>
<text x="93.7" y="147.3">NC</text>
<text x="93.7" y="150">NC</text>
<text x="93.7" y="144.7">NC</text>
<text x="208.4" y="147.3">C79</text>
<text x="271.5" y="144.8">R142</text>
<text x="279.5" y="144.8">470R 1%</text>
<text x="73.5" y="152.5">12.4K 1%</text>
<text x="93.7" y="152.7">NC</text>
<text x="93.7" y="155.3">NC</text>
<text x="150.8" y="155.3">NC</text>
<text x="208.4" y="154">100nF 25V</text>
<text x="83.9" y="161.6">GND</text>
<text x="93.7" y="158">NC</text>
<text x="160.4" y="158">C84</text>
<text x="176.4" y="158">C85</text>
<text x="203.9" y="161.6">GND</text>
<text x="271.5" y="158.2">R141</text>
<text x="279.5" y="158.2">470R 1%</text>
<text x="93.7" y="163.3">NC</text>
<text x="160.4" y="164.6">100nF 25V</text>
<text x="176.4" y="164.6">4.7uF 25V</text>
<text x="285.7" y="166">C80</text>
<text x="303.5" y="166.2">R110</text>
<text x="314.2" y="166.2">1M 1%</text>
<text x="155.9" y="172.3">GND</text>
<text x="171.9" y="172.3">GND</text>
<text x="279.3" y="172.6">22nF 50V</text>
<text x="315.1" y="171.3">C83</text>
<text x="307.1" y="178">1nF 2kV</text>
<text x="145.2" y="180.3">GND</text>
<text x="289.2" y="182.9">GND</text>
<text x="297.2" y="182.9">GND</text>
<text x="137.8" y="227.3">3V3A</text>
<text x="59.8" y="233.5">+3V3</text>
<text x="99.5" y="232.8">L4</text>
<text x="96.8" y="235.2">BLM18EG221TN1D</text>
<text x="64.4" y="246">C88</text>
<text x="80.4" y="246">C89</text>
<text x="96.4" y="246">C90</text>
<text x="112.4" y="246">C91</text>
<text x="128.4" y="246">C92</text>
<text x="144.4" y="246">C93</text>
<text x="160.4" y="246">C94</text>
<text x="176.4" y="246">C95</text>
<text x="192.4" y="246">C96</text>
<text x="64.4" y="252.6">100nF 25V</text>
<text x="80.4" y="252.6">100nF 25V</text>
<text x="96.4" y="252.6">100nF 25V</text>
<text x="112.4" y="252.6">100nF 25V</text>
<text x="128.4" y="252.6">100nF 25V</text>
<text x="144.4" y="252.6">100nF 25V</text>
<text x="160.4" y="252.6">100nF 25V</text>
<text x="176.4" y="252.6">100nF 25V</text>
<text x="192.4" y="252.6">100nF 25V</text>
<text x="59.9" y="265.6">GND</text>
<text x="187.9" y="265.6">GND</text>
</g>
<g font-size="2.5" fill="#808080">
<text x="334.6" y="92.3">ETH1</text>
<text x="334.7" y="170.5">J1B1211CCD</text>
</g>
<g font-size="2.2" fill="#808080">
<text x="129" y="93.9">AVDD</text>
<text x="130.3" y="91.2">VDD</text>
<text x="139.9" y="92.7">4*6</text>
<text x="139.9" y="90">28</text>
<text x="105.9" y="98">37</text>
<text x="113.3" y="99.2">RSTN</text>
<text x="331.1" y="98">6</text>
<text x="105.9" y="106">30</text>
<text x="105.9" y="103.3">31</text>
<text x="113.3" y="107.2">XI</text>
<text x="113.3" y="104.5">XO</text>
<text x="331.1" y="103.3">5</text>
<text x="105.9" y="111.3">36</text>
<text x="113.3" y="112.5">INTN</text>
<text x="130.6" y="112.5">TXN</text>
<text x="139.9" y="111.3">1</text>
<text x="331.1" y="108.7">4</text>
<text x="331.1" y="111.3">3</text>
<text x="39.9" y="119.3">1</text>
<text x="47.2" y="119.3">3</text>
<text x="105.9" y="119.3">33</text>
<text x="105.9" y="114">35</text>
<text x="105.9" y="116.7">34</text>
<text x="113.3" y="115.2">MOSI</text>
<text x="113.3" y="117.9">MISO</text>
<text x="130.7" y="115.2">TXP</text>
<text x="139.9" y="114">2</text>
<text x="139.9" y="119.3">5</text>
<text x="331.1" y="116.7">2</text>
<text x="105.9" y="122">32</text>
<text x="113.3" y="123.2">SCSN</text>
<text x="113.3" y="120.5">SCLK</text>
<text x="130.3" y="120.5">RXN</text>
<text x="130.5" y="123.2">RXP</text>
<text x="139.9" y="122">6</text>
<text x="331.1" y="122">1</text>
<text x="43.8" y="126.1" transform="rotate(-90 43.8 126.1)">2*2</text>
<text x="105.9" y="127.3">45</text>
<text x="105.9" y="130">44</text>
<text x="113.3" y="128.5">PMODE0</text>
<text x="113.3" y="131.2">PMODE1</text>
<text x="126" y="131.2">DUPLED</text>
<text x="126.2" y="128.5">ACTLED</text>
<text x="139.9" y="130">26</text>
<text x="139.9" y="127.3">27</text>
<text x="105.9" y="132.7">43</text>
<text x="113.3" y="133.9">PMODE2</text>
<text x="125.8" y="133.9">LINKLED</text>
<text x="126.2" y="136.5">SPDLED</text>
<text x="139.9" y="135.3">24</text>
<text x="139.9" y="132.7">25</text>
<text x="331.1" y="132.7">8</text>
<text x="105.9" y="138">10</text>
<text x="105.9" y="143.3">23</text>
<text x="113.3" y="139.2">EXRES1</text>
<text x="139.9" y="143.3">20</text>
<text x="329.9" y="140.7">10</text>
<text x="105.9" y="146">38</text>
<text x="105.9" y="148.7">39</text>
<text x="113.3" y="144.5">RSVD1</text>
<text x="113.3" y="147.2">RSVD2</text>
<text x="113.3" y="149.9">RSVD3</text>
<text x="127.4" y="144.5">TOCAP</text>
<text x="129.4" y="149.9">1V2O</text>
<text x="139.9" y="148.7">22</text>
<text x="331.1" y="146">9</text>
<text x="105.9" y="151.3">40</text>
<text x="105.9" y="154">41</text>
<text x="113.3" y="152.5">RSVD4</text>
<text x="113.3" y="155.2">RSVD5</text>
<text x="130.3" y="155.2">VBG</text>
<text x="139.9" y="154">18</text>
<text x="329.9" y="154">12</text>
<text x="105.9" y="156.7">42</text>
<text x="113.3" y="157.9">RSVD6</text>
<text x="330.1" y="159.3">11</text>
<text x="107.1" y="162">7</text>
<text x="113.3" y="163.2">DNC</text>
<text x="139.9" y="167.3">29</text>
<text x="327.8" y="164.7">13*2</text>
<text x="337.3" y="165.9">SHIELD</text>
<text x="128.6" y="171.2">AGND</text>
<text x="130.1" y="168.5">GND</text>
<text x="139.9" y="170">3*6</text>
</g>
<g font-size="1.9" fill="#808080">
<text x="276.2" y="83">+3V3_A</text>
<text x="110.8" y="86.3">IC20</text>
<text x="205.5" y="88.4">+3V3_A</text>
<text x="146.8" y="93.7">+3V3_A</text>
<text x="70.4" y="99">W5500_RST/1.6C</text>
<text x="264.4" y="99">RD_N</text>
<text x="265.7" y="104.4">RCT</text>
<text x="76.5" y="112.4">W5500_INT/1.6C</text>
<text x="234.8" y="109.7">TD_N</text>
<text x="234.8" y="112.4">TD_P</text>
<text x="264.5" y="109.7">RD_P</text>
<text x="264.7" y="112.4">TD_N</text>
<text x="74.7" y="117.7">W5500_MISO/1.6C</text>
<text x="74.7" y="115">W5500_MOSI/1.6C</text>
<text x="265.9" y="117.7">TCT</text>
<text x="75.6" y="120.4">W5500_SCK/1.6C</text>
<text x="76.9" y="123">W5500_CS/1.6C</text>
<text x="201.5" y="122.4">RDC_RD_N</text>
<text x="201.5" y="125.1">RDC_RD_P</text>
<text x="234.8" y="125.7">RD_P</text>
<text x="234.8" y="123.1">RD_N</text>
<text x="264.8" y="123">TD_P</text>
<text x="154.8" y="128.4">ACT</text>
<text x="154.8" y="133.7">LINK</text>
<text x="213.5" y="141.7">RCT</text>
<text x="265.8" y="147">ACT</text>
<text x="265.4" y="160.4">LINK</text>
<text x="118.7" y="175.9">W5500</text>
<text x="162.8" y="235">+3V3_A</text>
</g>
<g font-size="1.9" fill="#c90d0c">
<text x="335.4" y="97.6">RD-</text>
<text x="385" y="96.9">J8</text>
<text x="385" y="99.6">J7</text>
<text x="335.3" y="102.9">P5/RCT</text>
<text x="385" y="102.2">J6 RX-</text>
<text x="385" y="104.9">J5</text>
<text x="385" y="107.6">J4</text>
<text x="335.3" y="111">TD-</text>
<text x="335.4" y="108.3">RD+</text>
<text x="385" y="110.3">J3 RX+</text>
<text x="385" y="113">J2 TX-</text>
<text x="335.3" y="116.3">P4/TCT</text>
<text x="384.9" y="115.7">J1 TX+</text>
<text x="335.3" y="121.7">TD+</text>
<text x="339.4" y="129.1">1000pF</text>
<text x="340.7" y="131.1">2KV</text>
<text x="352.1" y="131.1" transform="rotate(-90 352.1 131.1)">75ohm</text>
<text x="358.8" y="131.1" transform="rotate(-90 358.8 131.1)">75ohm</text>
<text x="372.2" y="131.1" transform="rotate(-90 372.2 131.1)">75ohm</text>
<text x="378.9" y="131.1" transform="rotate(-90 378.9 131.1)">75ohm</text>
<text x="335.3" y="132.4">GND</text>
<text x="342.7" y="139.7">Green LED</text>
<text x="342.6" y="153.2">Yellow LED</text>
</g>
<text font-size="1.2" fill="#c90d0c" x="44.7" y="125.1">GND</text>
</svg>
